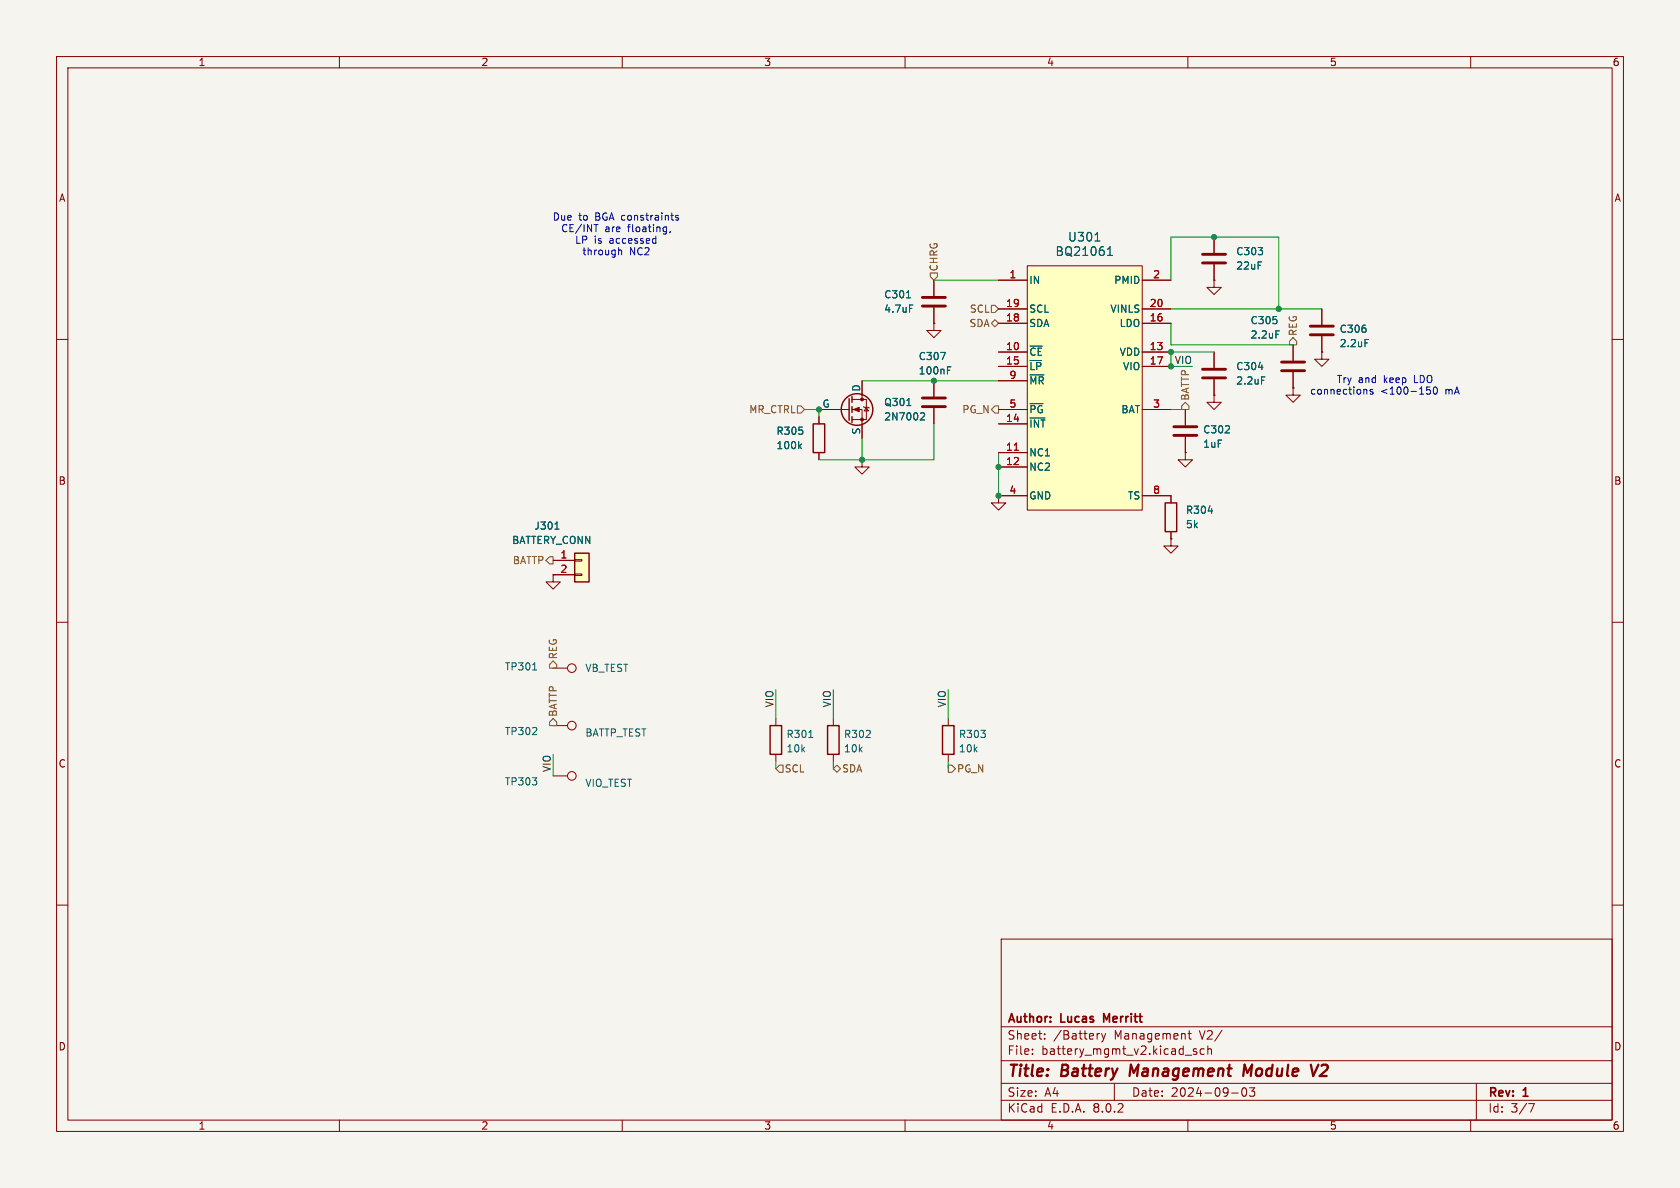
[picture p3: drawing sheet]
<svg xmlns="http://www.w3.org/2000/svg" width="297mm" height="210mm" viewBox="0 0 297 210" stroke-linecap="round" stroke-linejoin="round" font-family="sans-serif">
<path d="M0 0h297v210h-297z" fill="#f5f4ef" stroke="#f5f4ef" stroke-width=".18"/>
<g fill="none" stroke="#840000" stroke-width=".18">
<path d="M10 10h277v190h-277zM12 12h273v186h-273zM60 10v2M110 10v2M160 10v2M210 10v2M260 10v2M10 60h2M165.1 57.2v1.2h-1.3l1.3 1.3 1.3-1.3h-1.3M165.1 57.2h.1M165.1 49.5v2.8M165.1 54.4v2.8"/>
<path d="M233.7 54.6v2.8M233.7 59.4v2.8M285 60h2M144.8 72.4h5.3M144.8 73.7v1.2M150.6 72.4h1.8v5.1M150.6 70.6h2.6v3.6h-2.6M152.4 67.3v3.3M152.7 71.9l.1 .1h.7l.2 .1M153.2 72l.3 .6h-.7zM165.1 67.3v2.8M165.1 72.1v2.8"/>
<path d="M209.5 72.4v2.8M209.5 77.2v2.8M214.6 69.9v1.2h1.3l-1.3 1.3-1.2-1.3h1.2M214.6 69.9h.1M228.6 68.6v1.3h1.3l-1.3 1.2-1.3-1.2h1.3M228.6 68.6h.1M233.7 62.2v1.3h1.2l-1.2 1.3-1.3-1.3h1.3M233.7 62.2h.1M144.8 80v1.3M152.4 81.3v1.3h1.3l-1.3 1.2-1.3-1.2h1.3M152.4 81.3h.1M207 95.3v1.2h1.3l-1.3 1.3-1.3-1.3h1.3"/>
<path d="M207 95.3h.1M207 87.6v1.3M207 94v1.3M209.5 80v1.3h1.3l-1.3 1.3-1.2-1.3h1.2M209.5 80h.1M10 110h2M97.8 118.1h2.5M285 110h2M97.8 128.3h2.5M97.8 137.2h2.5M137.2 127v1.3M137.2 133.4v1.2"/>
<path d="M147.3 127v1.3M147.3 133.4v1.2M167.6 127v1.3M167.6 133.4v1.2M10 160h2M285 160h2M177 166h108v32h-108zM60 198v2M110 198v2M160 198v2M177 194.5h108M177 191.5h108"/>
<path d="M177 187.5h108M177 181.5h108M182.5 186.3v.1M182.5 185.5v.1M184.7 183.6v.1M184.7 182.8v.1M194.4 182.7l-.3 .1M194.7 182.7l.4 1M195.1 183.7l-.1 .4-.3 .1M195.5 182.7l-.4 1M197 191.5v3M210 198v2"/>
<path d="M210 182.7h.6M210.2 182.2v1.3l.4 .2M211.5 185.5l-.3-.1-.2 .2v.2l.5 .2v.3h-.5M212.9 185.5l-.4-.1-.3 .3v.4l.1 .2h.6M213.5 185.5l.2-.1 .4 .1 .1 .9M213.5 184.9v1.5M217.7 193.2h1.2M219.7 192.4l.2-.1a.81 .81 0 0 1 .6 .6 .81 .81 0 0 1-.3 .8l-.2 .1a.81 .81 0 0 1-.3-1.4zM220.9 192.3h.9l-.5 .6 .4 .1v.7l-.2 .1h-.4l-.2-.1M260 198v2M261 191.5v6.5M270.2 195.1h1l-.6 1.5"/>
<circle cx="101.1" cy="118.1" r=".76"/>
<circle cx="101.1" cy="137.2" r=".76"/>
<circle cx="101.1" cy="128.3" r=".76"/>
</g>
<path d="M199.9 188.2l-.2 2M221.4 188.2l-.9 1.4-.5-1.4-.2 2M233.1 188.2l-.9 2M233.9 188.2l-.3 .2M234.6 189.1l-1.3 1.1h1.2" fill="none" stroke="#840000" stroke-width=".4"/>
<path d="M195.6 180.3l-.5-1.1v1.5" fill="none" stroke="#840000" stroke-width=".3"/>
<path d="M163.1 54.1h4M163.1 52.6h4M231.6 59.2h4.1M231.6 57.7h4.1M163.1 71.9h4M163.1 70.4h4M207.5 77h4.1M207.5 75.4h4.1" fill="none" stroke="#840000" stroke-width=".51"/>
<g fill="none" stroke="#006464" stroke-width=".18">
<path d="M160.3 52.6h.7M160.8 53.9h.6M141.3 78.8l.4 .5M141.7 78.5l-.5 .5M160.3 71.7h.7M162.9 73h.4l.2 .3-.8 .9h.8M166.3 62.3h.8l-.5 1.3M167.5 65.4h.4M167.5 64.8h.6M241.3 60h.6M213.6 90.3h.8M94.2 118.4h.7"/>
<path d="M143 130.4h.7"/>
</g>
<g fill="none" stroke="#840000" stroke-width=".25">
<path d="M143.8 74.9h2v5.1h-2zM150.1 70.5v3.8M150.6 70.1v1M150.6 71.9v1M150.6 73.7v1M206 88.9h2v5.1h-2zM136.1 128.3h2.1v5.1h-2.1zM146.3 128.3h2v5.1h-2zM166.6 128.3h2.1v5.1h-2.1z"/>
<circle cx="151.5" cy="72.4" r="2.79"/>
</g>
<g fill="#840000" stroke="#840000" stroke-width=".18">
<path d="M150.9 72.4l1-.4v.8z"/>
<circle cx="152.4" cy="74.2" r=".25"/>
<circle cx="152.4" cy="70.6" r=".25"/>
</g>
<path d="M101.6 97.8h2.5v5.1h-2.5z" fill="#ffffc2"/>
<g fill="none" stroke="#840000" stroke-width=".18">
<path d="M214.6 49.5v1.3h1.3l-1.3 1.3-1.2-1.3h1.2M214.6 49.5h.1M214.6 41.9v2.8M214.6 46.7v2.8M214.6 62.2v2.8M214.6 67.1v2.8M228.6 61v2.8M228.6 65.8v2.8M97.8 99.1h3.8M101.6 98.9h1.3v.3h-1.3zM176.5 87.6v1.3h1.3l-1.3 1.3-1.2-1.3h1.2M176.5 87.6h.1"/>
<path d="M97.8 101.6v1.3h1.3l-1.3 1.2-1.3-1.2h1.3M97.8 101.6h.1M97.8 101.6h3.8M101.6 101.5h1.3v.2h-1.3z"/>
</g>
<path d="M101.6 97.8h2.5v5.1h-2.5z" fill="none" stroke="#840000" stroke-width=".25"/>
<path d="M225.6 58.5h.6M222.5 64.9h.8M223 66.6h.6M98.1 93.5h.7" fill="none" stroke="#006464" stroke-width=".18"/>
<path d="M212.6 46.5h4.1M212.6 45h4.1M212.6 66.8h4.1M212.6 65.3h4.1M226.6 65.5h4M226.6 64h4" fill="none" stroke="#840000" stroke-width=".51"/>
<path d="M181.6 47h20.3v43.2h-20.3z" fill="#ffffc2"/>
<g fill="none" stroke="#840000" stroke-width=".18">
<path d="M165.1 57.2h.1M165.1 49.5v2.8M165.1 54.4v2.8M176.5 49.5h5.1M176.5 57.2h5.1M176.5 54.6h5.1M181.6 47h20.3v43.2h-20.3zM201.9 49.5h5.1M201.9 57.2h5.1M201.9 54.6h5.1M214.6 49.5h.1M214.6 41.9v2.8"/>
<path d="M214.6 46.7v2.8M233.7 54.6v2.8M233.7 59.4v2.8M144.8 72.4h2.5M144.8 73.7v1.2M152.4 67.3v2.6M152.4 74.9v2.6M165.1 67.3v2.8M165.1 72.1v2.8M176.5 62.2h5.1M176.5 64.8h5.1M176.5 72.4h5.1"/>
<path d="M176.5 74.9h5.1M176.5 67.3h5.1M201.9 62.2h5.1M201.9 64.8h5.1M201.9 72.4h5.1M209.5 72.4v2.8M209.5 77.2v2.8M214.6 69.9h.1M214.6 62.2v2.8M214.6 67.1v2.8M228.6 68.6h.1M228.6 61v2.8"/>
<path d="M228.6 65.8v2.8M233.7 62.2h.1M97.8 99.1h3.8M144.8 80v1.3M176.5 87.6h.1M176.5 80h5.1M176.5 82.6h5.1M176.5 87.6h5.1M201.9 87.6h5.1v1.3M207 95.3h.1M207 94v1.3M209.5 80h.1"/>
<path d="M97.8 101.6h.1M97.8 101.6h3.8"/>
</g>
<path d="M179.3 79.6h.7" fill="none" stroke="#a90000" stroke-width=".18"/>
<g fill="none" stroke="#006464" stroke-width=".18">
<path d="M160.3 52.6h.7M160.8 53.9h.6M193.6 42.6h.9M195.8 45.1h.9M195.8 44.1l.4-.5v1.5M225.6 58.5h.6M141.3 78.8l.4 .5M141.7 78.5l-.5 .5M160.3 71.7h.7M162.9 73h.4l.2 .3-.8 .9h.8M166.3 62.3h.8l-.5 1.3M167.5 65.4h.4"/>
<path d="M167.5 64.8h.6M222.5 64.9h.8M223 66.6h.6M241.3 60h.6M98.1 93.5h.7M213.6 90.3h.8"/>
</g>
<g fill="none" stroke="#725600" stroke-width=".18">
<path d="M164.5 48.3h1.2v.6l-.6 .6-.6-.6zM175.3 54h.6l.6 .6-.6 .6h-.6zM175.3 57.2l.6-.7 .6 .7-.6 .6zM228.6 59.7l.6 .6v.7h-1.2v-.7zM141 71.8h.6l.6 .6-.6 .6h-.6zM175.9 71.8h.6v1.2h-.6l-.6-.6zM209.5 71.1l.7 .7v.6h-1.3v-.6zM97.2 98.4h.6v1.3h-.6l-.7-.6zM97.8 116.8l.6 .7v.6h-1.2v-.6zM97.8 127l.6 .6v.7h-1.2v-.7zM137.8 135.3h.6v1.2h-.6l-.6-.6zM147.3 135.9l.7-.6 .6 .6-.6 .6z"/>
<path d="M167.6 135.3h.7l.6 .6-.6 .6h-.7z"/>
</g>
<g fill="none" stroke="#0000c2" stroke-width=".18">
<path d="M119.9 38.1h-.3l-.2 .2 .1 .1 .4 .2v.3h-.5M109.4 43.8v1.3M109.4 44.3l.1-.1 .3 .1 .1 .8M116 41.7v1.3M116 42.9l-.2 .1M117.7 40.1l.1 .1M117.8 40.1v1.2M117.8 40.9l-.1 .1M118.5 40.9l-.1 .2M241.5 68.8l.2 .2v.7M242.7 68.9l-.3-.1-.2 .2 .1 .2 .4 .1v.3h-.5M252.2 68.4v.6l.2-.1 .4 .1 .1 .4-.2 .3-.5-.1"/>
<path d="M253.5 68.5a.69 .69 0 0 0 .3 1.2l.2-.1 .1-.4-.1-.7"/>
</g>
<g fill="none" stroke="#009600" stroke-width=".18">
<path d="M165.1 49.5h11.4M207 49.5v-7.6h19.1v12.7M207 57.2v3.8h21.6M207 54.6h26.7M142.2 72.4h2.6v1.3M152.4 67.3h24.1M152.4 77.5v3.8M165.1 74.9v6.4h-20.3M207 72.4h2.5M214.6 62.2h-7.6v2.6h3.8M176.5 80v7.6M97.8 133.4v3.8"/>
<path d="M137.2 121.9v5.1M137.2 134.6v1.3M147.3 121.9v5.1M147.3 134.6v1.3M167.6 121.9v5.1M167.6 134.6v1.3"/>
</g>
<g fill="#009600" stroke="#009600" stroke-width=".18">
<circle cx="207" cy="62.2" r=".46"/>
<circle cx="207" cy="64.8" r=".46"/>
<circle cx="226.1" cy="54.6" r=".46"/>
<circle cx="214.6" cy="41.9" r=".46"/>
<circle cx="165.1" cy="67.3" r=".46"/>
<circle cx="176.5" cy="87.6" r=".46"/>
<circle cx="176.5" cy="82.6" r=".46"/>
<circle cx="144.8" cy="72.4" r=".46"/>
<circle cx="152.4" cy="81.3" r=".46"/>
</g>
<g font-size="2.8" fill="#840000">
<text x="178" y="190.9">Title:</text>
<text x="187.7" y="190.9">Battery</text>
<text x="200.6" y="190.9">Management</text>
<text x="221.4" y="190.9">Module</text>
<text x="234.2" y="190.9">V2</text>
</g>
<g font-size="2.1" fill="#006464">
<text x="186.5" y="45.4">BQ21061</text>
<text x="188.7" y="42.9">U301</text>
</g>
<g font-size="2.1" fill="#840000">
<text x="178" y="184">Sheet:</text>
<text x="178" y="181.2">Author:</text>
<text x="186.2" y="184">/Battery</text>
<text x="187.6" y="181.2">Lucas</text>
<text x="195.8" y="181.2">Merritt</text>
<text x="197" y="184">Management</text>
<text x="212.3" y="184">V2/</text>
<text x="178" y="186.7">File:</text>
<text x="184.1" y="186.7">battery_mgmt_v2.kicad_sch</text>
<text x="178" y="196.9">KiCad</text>
<text x="178" y="194.1">Size:</text>
<text x="184.7" y="194.1">A4</text>
<text x="185.7" y="196.9">E.D.A.</text>
<text x="193.3" y="196.9">8.0.2</text>
<text x="200" y="194.1">Date:</text>
<text x="207" y="194.1">2024-09-03</text>
<text x="263" y="194.3">Rev:</text>
<text x="263" y="196.9">Id:</text>
<text x="267.1" y="196.9">3/7</text>
<text x="269.4" y="194.3">1</text>
</g>
<g font-size="1.8" fill="#840000">
<text x="35" y="11.9">1</text>
<text x="85" y="11.9">2</text>
<text x="135" y="11.9">3</text>
<text x="185" y="11.9">4</text>
<text x="235" y="11.9">5</text>
<text x="285" y="11.9">6</text>
<text x="10.3" y="35.9">A</text>
<text x="285.3" y="35.9">A</text>
<text x="10.3" y="85.9">B</text>
<text x="285.3" y="85.9">B</text>
<text x="10.3" y="135.9">C</text>
<text x="285.3" y="135.9">C</text>
<text x="10.3" y="185.9">D</text>
<text x="285.3" y="185.9">D</text>
<text x="35" y="199.9">1</text>
<text x="85" y="199.9">2</text>
<text x="135" y="199.9">3</text>
<text x="185" y="199.9">4</text>
<text x="235" y="199.9">5</text>
<text x="285" y="199.9">6</text>
</g>
<g font-size="1.8" fill="#0000c2">
<text x="97.6" y="39.2">Due</text>
<text x="99.1" y="41.2">CE/INT</text>
<text x="102.3" y="39.2">to</text>
<text x="105.3" y="39.2">BGA constraints</text>
<text x="106.9" y="41.2">are</text>
<text x="111.1" y="41.2">floating,</text>
<text x="101.6" y="43.3">LP</text>
<text x="102.8" y="45.3">through</text>
<text x="105" y="43.3">is</text>
<text x="107.8" y="43.3">accessed</text>
<text x="111.3" y="45.3">NC2</text>
<text x="231.5" y="70">connections</text>
<text x="236.2" y="67.9">Try</text>
<text x="240.1" y="67.9">and</text>
<text x="244.1" y="70">&lt;100-150</text>
<text x="244.7" y="67.9">keep</text>
<text x="250.3" y="67.9">LDO</text>
<text x="255.6" y="70">mA</text>
</g>
<g font-size="1.8" fill="#006464">
<text x="218.4" y="45.3">C303</text>
<text x="218.4" y="47.9">22uF</text>
<text x="156.2" y="52.9">C301</text>
<text x="181.9" y="50.4">IN</text>
<text x="196.9" y="50.4">PMID</text>
<text x="156.2" y="55.5">4.7uF</text>
<text x="181.9" y="58">SDA</text>
<text x="181.9" y="55.5">SCL</text>
<text x="196.2" y="55.5">VINLS</text>
<text x="197.8" y="58">LDO</text>
<text x="221" y="57.5">C305</text>
<text x="236.7" y="59">C306</text>
<text x="162.3" y="63.9">C307</text>
<text x="181.9" y="63.1">~{CE}</text>
<text x="181.9" y="65.6">~{LP}</text>
<text x="197.8" y="63.1">VDD</text>
<text x="198.4" y="65.6">VIO</text>
<text x="218.4" y="65.6">C304</text>
<text x="221" y="60">2.2uF</text>
<text x="236.7" y="61.6">2.2uF</text>
<text x="152.1" y="69.3" transform="rotate(-90 152.1 69.3)">D</text>
<text x="156.2" y="72">Q301</text>
<text x="162.3" y="66.4">100nF</text>
<text x="181.9" y="68.2">~{MR}</text>
<text x="218.4" y="68.2">2.2uF</text>
<text x="137.2" y="77.1">R305</text>
<text x="145.3" y="72.1">G</text>
<text x="152.1" y="76.9" transform="rotate(-90 152.1 76.9)">S</text>
<text x="156.2" y="74.5">2N7002</text>
<text x="181.9" y="75.8">~{INT}</text>
<text x="181.9" y="73.3">~{PG}</text>
<text x="198.1" y="73.3">BAT</text>
<text x="212.6" y="76.8">C302</text>
<text x="137.2" y="79.6">100k</text>
<text x="181.9" y="80.9">NC1</text>
<text x="181.9" y="83.4">NC2</text>
<text x="212.6" y="79.3">1uF</text>
<text x="181.9" y="88.5">GND</text>
<text x="199.3" y="88.5">TS</text>
<text x="94.4" y="93.8">J301</text>
<text x="209.6" y="91">R304</text>
<text x="209.6" y="93.6">5k</text>
<text x="90.4" y="96.4">BATTERY_CONN</text>
<text x="89.2" y="118.7">TP301</text>
<text x="103.4" y="119">VB_TEST</text>
<text x="89.2" y="130.1">TP302</text>
<text x="103.4" y="130.4">BATTP_TEST</text>
<text x="138.9" y="130.7">R301</text>
<text x="149.1" y="130.7">R302</text>
<text x="169.4" y="130.7">R303</text>
<text x="138.9" y="133.2">10k</text>
<text x="149.1" y="133.2">10k</text>
<text x="169.4" y="133.2">10k</text>
<text x="89.2" y="139">TP303</text>
<text x="103.4" y="139.3">VIO_TEST</text>
</g>
<g font-size="1.8" fill="#725600">
<text x="166" y="48.1" transform="rotate(-90 166 48.1)">CHRG</text>
<text x="171.3" y="58">SDA</text>
<text x="171.4" y="55.5">SCL</text>
<text x="229.5" y="59.5" transform="rotate(-90 229.5 59.5)">REG</text>
<text x="210.4" y="70.9" transform="rotate(-90 210.4 70.9)">BATTP</text>
<text x="132.4" y="73.3">MR_CTRL</text>
<text x="170" y="73.3">PG_N</text>
<text x="90.6" y="99.9">BATTP</text>
<text x="98.7" y="116.6" transform="rotate(-90 98.7 116.6)">REG</text>
<text x="98.7" y="126.8" transform="rotate(-90 98.7 126.8)">BATTP</text>
<text x="138.6" y="136.8">SCL</text>
<text x="148.8" y="136.8">SDA</text>
<text x="169.1" y="136.8">PG_N</text>
</g>
<g font-size="1.8" fill="#a90000">
<text x="178.4" y="49.3">1</text>
<text x="203.8" y="49.3">2</text>
<text x="177.8" y="56.9">18</text>
<text x="177.8" y="54.4">19</text>
<text x="203.2" y="56.9">16</text>
<text x="203.2" y="54.4">20</text>
<text x="177.8" y="62">10</text>
<text x="177.8" y="64.5">15</text>
<text x="203.2" y="62">13</text>
<text x="203.2" y="64.5">17</text>
<text x="178.4" y="67.1">9</text>
<text x="177.8" y="74.7">14</text>
<text x="178.4" y="72.1">5</text>
<text x="203.8" y="72.1">3</text>
<text x="177.8" y="79.8">11</text>
<text x="177.8" y="82.3">12</text>
<text x="178.4" y="87.4">4</text>
<text x="203.8" y="87.4">8</text>
<text x="99" y="98.8">1</text>
<text x="99" y="101.3">2</text>
</g>
<g font-size="1.8" fill="#0f0f0f">
<text x="207.6" y="64.4">VIO</text>
<text x="136.8" y="125.1" transform="rotate(-90 136.8 125.1)">VIO</text>
<text x="147" y="125.1" transform="rotate(-90 147 125.1)">VIO</text>
<text x="167.3" y="125.1" transform="rotate(-90 167.3 125.1)">VIO</text>
<text x="97.4" y="136.6" transform="rotate(-90 97.4 136.6)">VIO</text>
</g>
</svg>
